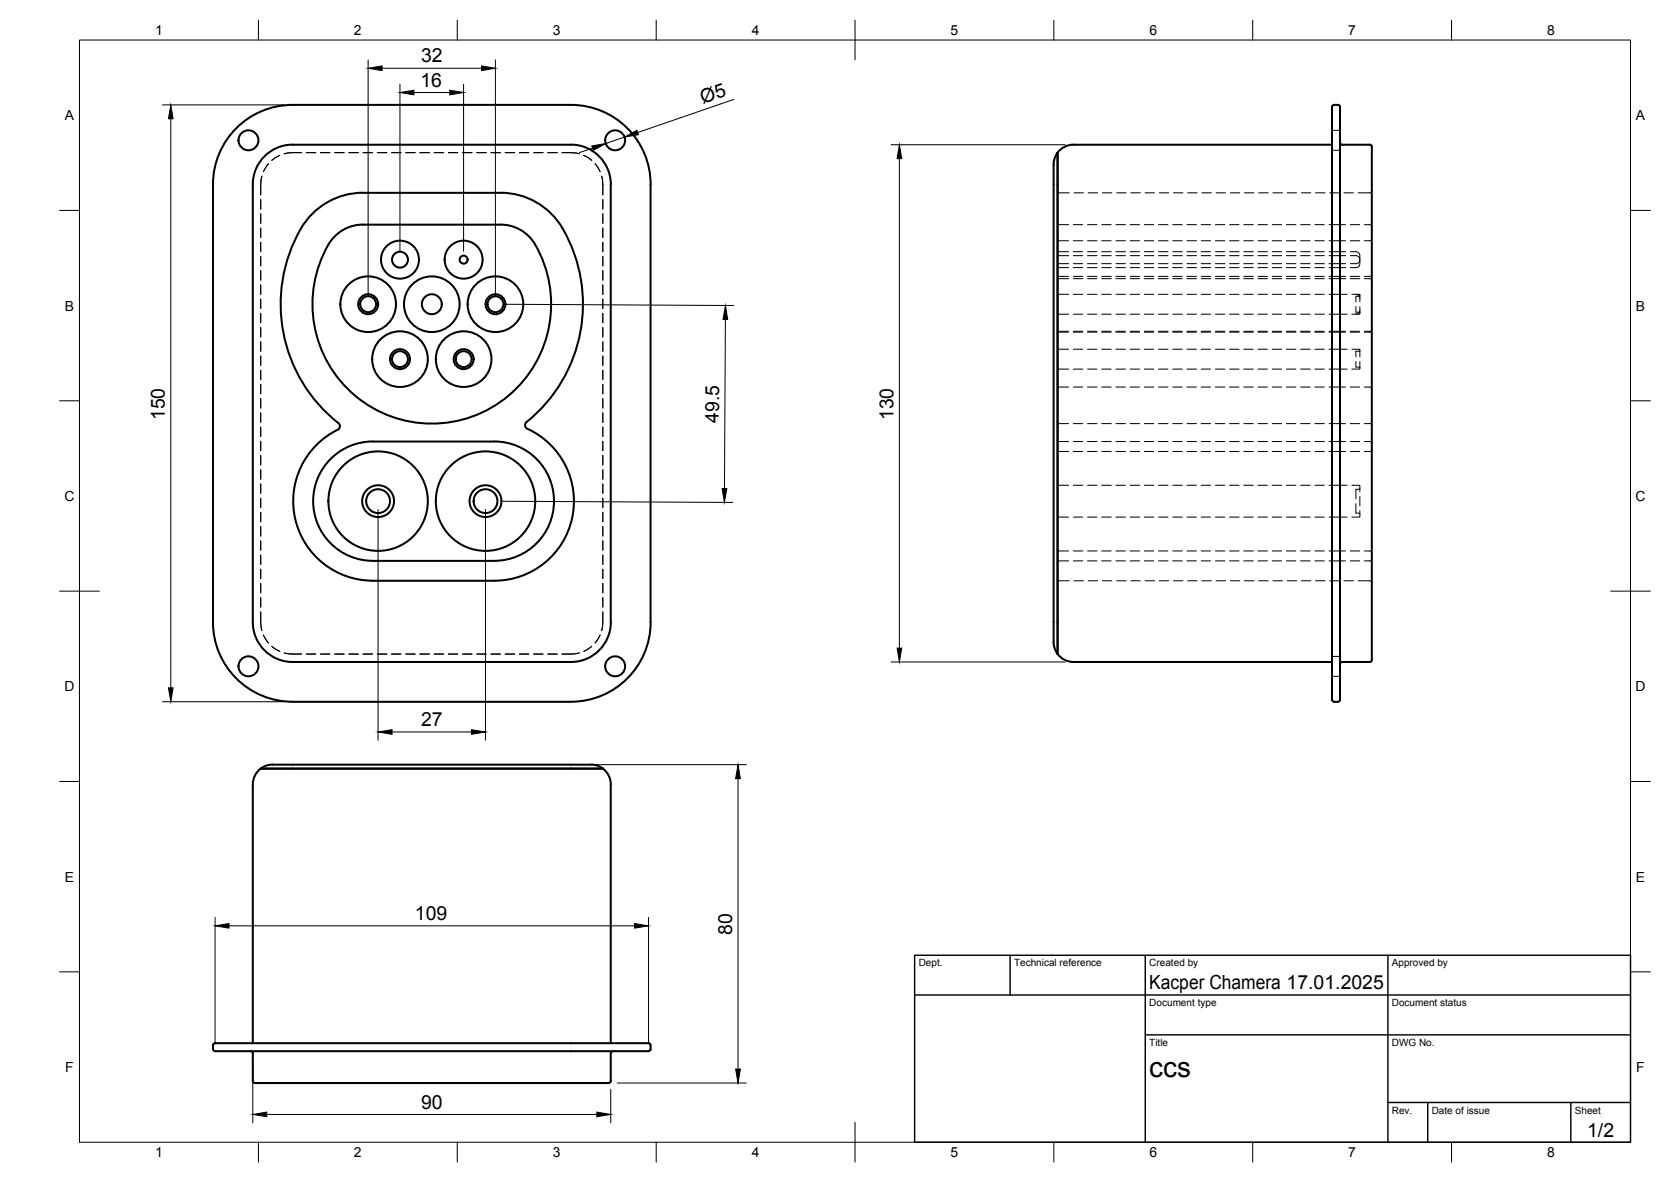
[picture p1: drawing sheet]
<svg xmlns="http://www.w3.org/2000/svg" width="420mm" height="297mm" viewBox="0 0 420 297" stroke-linecap="round" stroke-linejoin="round" font-family="sans-serif">
<!-- layer: Hidden -->
<g fill="none" stroke="#000" stroke-width=".25">
<path d="M70.3 39l-2 1.3M75.8 38.4a12.4 12.4 0 0 0-4.3 .3M77 38.4h2.4M80.6 38.4h2.4M84.2 38.4h2.3M87.7 38.4h2.4M91.3 38.4h2.4M94.9 38.4h2.4M98.4 38.4h2.4M102 38.4h2.4M105.6 38.4h2.4M109.2 38.4h2.3"/>
<path d="M112.7 38.4h2.4M116.3 38.4h2.4M119.9 38.4h2.4M123.4 38.4h2.4M127 38.4h2.4M130.6 38.4h2.4M134.2 38.4h2.3M137.7 38.4h2.4M141.3 38.4h3.1l1.2 .2M146.8 39l2 1.3M334.9 37.8h2M334.9 32.8h2"/>
<path d="M65.6 50.2v2.3M65.6 53.7v2.4M65.6 57.3v2.4M65.8 44.3a13.2 13.2 0 0 0-.2 4.7M67.5 41.2l-1.3 1.9M149.6 41.1l1.3 2M151.3 44.3a13.2 13.2 0 0 1 .3 4.7M151.6 50.2v2.3M151.6 53.7v2.4M151.6 57.3v2.4M265.9 56.5h2.8M265.9 48.5h3"/>
<path d="M269.9 56.5h2.3M270 48.5h2.4M273.5 56.5h2.3M273.6 48.5h2.4M277 56.5h2.4M277.2 48.5h2.4M280.6 56.5h2.4M280.8 48.5h2.3M284.2 56.5h2.3M284.3 48.5h2.4M287.7 56.5h2.4M287.9 48.5h2.4"/>
<path d="M291.3 56.5h2.4M291.5 48.5h2.4M294.9 56.5h2.4M295.1 48.5h2.3M298.4 56.5h2.4M298.6 48.5h2.4M302 56.5h2.4M302.2 48.5h2.4M305.6 56.5h2.4M305.8 48.5h2.3M309.2 56.5h2.4M309.4 48.5h2.3"/>
<path d="M312.7 56.5h2.4M312.9 48.5h2.4M316.3 56.5h2.4M316.5 48.5h2.4M319.9 56.5h2.4M320.1 48.5h2.4M323.4 56.5h2.4M323.6 48.5h2.4M327 56.5h2.4M327.2 48.5h2.4M330.6 56.5h2.4M330.8 48.5h2.4"/>
<path d="M334.2 56.5h4.1M334.3 48.5h2.4M337.9 48.5h2.4M339.5 56.5h2.4M343.1 56.5h1.5l.3 .4M344.9 60l-.3 .5h-1.5M344.9 47.9l-.4 .6h-3M65.6 60.9v2.4M65.6 64.5v2.3M65.6 68v2.4M65.6 71.6v2.4M65.6 75.2v2.3"/>
<path d="M65.6 78.7v2.4M151.6 60.9v2.4M151.6 64.5v2.3M151.6 68v2.4M151.6 71.6v2.4M151.6 75.2v2.3M151.6 78.7v2.4M265.9 66.3h2.8M265.9 64.2h2.8M265.9 70h2.8M265.9 60.5h2.8M265.9 69.5h2.8"/>
<path d="M265.9 67.3h2.8M265.9 63.3h2.8M265.9 79h2.8M265.9 74h2.8M269.9 66.3h2.3M269.9 64.2h2.3M269.9 70h2.3M269.9 60.5h2.3M269.9 69.5h2.3M269.9 67.3h2.3M269.9 63.3h2.3M269.9 79h2.3"/>
<path d="M269.9 74h2.3M273.5 66.3h2.3M273.5 64.2h2.3M273.5 70h2.3M273.5 60.5h2.3M273.5 69.5h2.3M273.5 67.3h2.3M273.5 63.3h2.3M273.5 79h2.3M273.5 74h2.3M277 66.3h2.4M277 64.2h2.4"/>
<path d="M277 70h2.4M277 60.5h2.4M277 69.5h2.4M277 67.3h2.4M277 63.3h2.4M277 79h2.4M277 74h2.4M280.6 66.3h2.4M280.6 64.2h2.4M280.6 70h2.4M280.6 60.5h2.4M280.6 69.5h2.4"/>
<path d="M280.6 67.3h2.4M280.6 63.3h2.4M280.6 79h2.4M280.6 74h2.4M284.2 66.3h2.3M284.2 64.2h2.3M284.2 70h2.3M284.2 60.5h2.3M284.2 69.5h2.3M284.2 67.3h2.3M284.2 63.3h2.3M284.2 79h2.3"/>
<path d="M284.2 74h2.3M287.7 66.3h2.4M287.7 64.2h2.4M287.7 70h2.4M287.7 60.5h2.4M287.7 69.5h2.4M287.7 67.3h2.4M287.7 63.3h2.4M287.7 79h2.4M287.7 74h2.4M291.3 66.3h2.4M291.3 64.2h2.4"/>
<path d="M291.3 70h2.4M291.3 60.5h2.4M291.3 69.5h2.4M291.3 67.3h2.4M291.3 63.3h2.4M291.3 79h2.4M291.3 74h2.4M294.9 66.3h2.4M294.9 64.2h2.4M294.9 70h2.4M294.9 60.5h2.4M294.9 69.5h2.4"/>
<path d="M294.9 67.3h2.4M294.9 63.3h2.4M294.9 79h2.4M294.9 74h2.4M298.4 66.3h2.4M298.4 64.2h2.4M298.4 70h2.4M298.4 60.5h2.4M298.4 69.5h2.4M298.4 67.3h2.4M298.4 63.3h2.4M298.4 79h2.4"/>
<path d="M298.4 74h2.4M302 66.3h2.4M302 64.2h2.4M302 70h2.4M302 60.5h2.4M302 69.5h2.4M302 67.3h2.4M302 63.3h2.4M302 79h2.4M302 74h2.4M305.6 66.3h2.4M305.6 64.2h2.4"/>
<path d="M305.6 70h2.4M305.6 60.5h2.4M305.6 69.5h2.4M305.6 67.3h2.4M305.6 63.3h2.4M305.6 79h2.4M305.6 74h2.4M309.2 66.3h2.4M309.2 64.2h2.4M309.2 70h2.4M309.2 60.5h2.4M309.2 69.5h2.4"/>
<path d="M309.2 67.3h2.4M309.2 63.3h2.4M309.2 79h2.4M309.2 74h2.4M312.7 66.3h2.4M312.7 64.2h2.4M312.7 70h2.4M312.7 60.5h2.4M312.7 69.5h2.4M312.7 67.3h2.4M312.7 63.3h2.4M312.7 79h2.4"/>
<path d="M312.7 74h2.4M316.3 66.3h2.4M316.3 64.2h2.4M316.3 70h2.4M316.3 60.5h2.4M316.3 69.5h2.4M316.3 67.3h2.4M316.3 63.3h2.4M316.3 79h2.4M316.3 74h2.4M319.9 66.3h2.4M319.9 64.2h2.4"/>
<path d="M319.9 70h2.4M319.9 60.5h2.4M319.9 69.5h2.4M319.9 67.3h2.4M319.9 63.3h2.4M319.9 79h2.4M319.9 74h2.4M323.4 66.3h2.4M323.4 64.2h2.4M323.4 70h2.4M323.4 60.5h2.4M323.4 69.5h2.4"/>
<path d="M323.4 67.3h2.4M323.4 63.3h2.4M323.4 79h2.4M323.4 74h2.4M327 66.3h2.4M327 64.2h2.4M327 70h2.4M327 60.5h2.4M327 69.5h2.4M327 67.3h2.4M327 63.3h2.4M327 79h2.4"/>
<path d="M327 74h2.4M330.6 66.3h2.4M330.6 64.2h2.4M330.6 70h2.4M330.6 60.5h2.4M330.6 69.5h2.4M330.6 67.3h2.4M330.6 63.3h2.4M330.6 79h2.4M330.6 74h2.4M334.2 66.3h4.1M334.2 64.2h4.1"/>
<path d="M334.2 70h4.1M334.2 60.5h4.1M334.2 69.5h4.1M334.2 67.3h4.1M334.2 63.3h4.1M334.2 79h4.5M334.2 74h4.5M339.5 70h2.4M339.5 60.5h2.4M339.5 69.5h2.4M339.5 64.2h1.4a1.01 1.01 0 0 1 1 1.1 1.01 1.01 0 0 1-1 1h-1.4M339.5 63.3h1.4a1.43 1.43 0 0 1 1 1.9 1.75 1.75 0 0 1-.8 2l-1.6 .1"/>
<path d="M339.9 74h2v1.9M340.9 74a1 1 0 0 1 1 1M340.9 77.1v1.4h.9l.1 .2M341.9 78a1 1 0 0 1-1 1M341.9 77.1v1.8l-2 .1M341.9 74.3l-.1 .2h-.9v1.4M343.1 70h1.5l.3 .5M344.9 68.9l-.3 .5-1.5 .1M65.6 82.3v2.4M65.6 85.9v2.4M65.6 89.5v2.3M65.6 93v2.4"/>
<path d="M65.6 96.6v2.4M151.6 82.3v2.4M151.6 85.9v2.4M151.6 89.5v2.3M151.6 93v2.4M151.6 96.6v2.4M265.9 92.8h2.8M265.9 87.8h2.8M265.9 83.5h2.8M265.9 97.3h2.8M265.9 83.3h2.8M269.9 92.8h2.3"/>
<path d="M269.9 87.8h2.3M269.9 83.5h2.3M269.9 97.3h2.3M269.9 83.3h2.3M273.5 92.8h2.3M273.5 87.8h2.3M273.5 83.5h2.3M273.5 97.3h2.3M273.5 83.3h2.3M277 92.8h2.4M277 87.8h2.4M277 83.5h2.4"/>
<path d="M277 97.3h2.4M277 83.3h2.4M280.6 92.8h2.4M280.6 87.8h2.4M280.6 83.5h2.4M280.6 97.3h2.4M280.6 83.3h2.4M284.2 92.8h2.3M284.2 87.8h2.3M284.2 83.5h2.3M284.2 97.3h2.3M284.2 83.3h2.3"/>
<path d="M287.7 92.8h2.4M287.7 87.8h2.4M287.7 83.5h2.4M287.7 97.3h2.4M287.7 83.3h2.4M291.3 92.8h2.4M291.3 87.8h2.4M291.3 83.5h2.4M291.3 97.3h2.4M291.3 83.3h2.4M294.9 92.8h2.4M294.9 87.8h2.4"/>
<path d="M294.9 83.5h2.4M294.9 97.3h2.4M294.9 83.3h2.4M298.4 92.8h2.4M298.4 87.8h2.4M298.4 83.5h2.4M298.4 97.3h2.4M298.4 83.3h2.4M302 92.8h2.4M302 87.8h2.4M302 83.5h2.4M302 97.3h2.4"/>
<path d="M302 83.3h2.4M305.6 92.8h2.4M305.6 87.8h2.4M305.6 83.5h2.4M305.6 97.3h2.4M305.6 83.3h2.4M309.2 92.8h2.4M309.2 87.8h2.4M309.2 83.5h2.4M309.2 97.3h2.4M309.2 83.3h2.4M312.7 92.8h2.4"/>
<path d="M312.7 87.8h2.4M312.7 83.5h2.4M312.7 97.3h2.4M312.7 83.3h2.4M316.3 92.8h2.4M316.3 87.8h2.4M316.3 83.5h2.4M316.3 97.3h2.4M316.3 83.3h2.4M319.9 92.8h2.4M319.9 87.8h2.4M319.9 83.5h2.4"/>
<path d="M319.9 97.3h2.4M319.9 83.3h2.4M323.4 92.8h2.4M323.4 87.8h2.4M323.4 83.5h2.4M323.4 97.3h2.4M323.4 83.3h2.4M327 92.8h2.4M327 87.8h2.4M327 83.5h2.4M327 97.3h2.4M327 83.3h2.4"/>
<path d="M330.6 92.8h2.4M330.6 87.8h2.4M330.6 83.5h2.4M330.6 97.3h2.4M330.6 83.3h2.4M334.2 92.8h4.5M334.2 87.8h4.5M334.2 83.5h4.1M334.2 97.3h4.1M334.2 83.3h4.1M339.5 83.5h2.4M339.5 97.3h2.4"/>
<path d="M339.5 83.3h2.4M339.9 87.8h2v1.9M340.9 90.9v1.4h.9l.1 .2M341.9 90.9v1.8l-2 .1M341.9 88.1l-.1 .2h-.9v1.4M343.1 83.5h1.5l.3 .5M343.1 97.3h1.5l.3 .5M344.9 82.7l-.3 .5-1.5 .1M65.6 100.2v2.4M65.6 103.7v2.4M65.6 107.3v2.4M65.6 110.9v2.4"/>
<path d="M65.6 114.5v2.3M65.6 118v2.4M151.6 100.2v2.4M151.6 103.7v2.4M151.6 107.3v2.4M151.6 110.9v2.4M151.6 114.5v2.3M151.6 118v2.4M265.9 106.5h2.8M265.9 111h2.8M265.9 113.5h2.8M269.9 106.5h2.3"/>
<path d="M269.9 111h2.3M269.9 113.5h2.3M273.5 106.5h2.3M273.5 111h2.3M273.5 113.5h2.3M277 106.5h2.4M277 111h2.4M277 113.5h2.4M280.6 106.5h2.4M280.6 111h2.4M280.6 113.5h2.4M284.2 106.5h2.3"/>
<path d="M284.2 111h2.3M284.2 113.5h2.3M287.7 106.5h2.4M287.7 111h2.4M287.7 113.5h2.4M291.3 106.5h2.4M291.3 111h2.4M291.3 113.5h2.4M294.9 106.5h2.4M294.9 111h2.4M294.9 113.5h2.4M298.4 106.5h2.4"/>
<path d="M298.4 111h2.4M298.4 113.5h2.4M302 106.5h2.4M302 111h2.4M302 113.5h2.4M305.6 106.5h2.4M305.6 111h2.4M305.6 113.5h2.4M309.2 106.5h2.4M309.2 111h2.4M309.2 113.5h2.4M312.7 106.5h2.4"/>
<path d="M312.7 111h2.4M312.7 113.5h2.4M316.3 106.5h2.4M316.3 111h2.4M316.3 113.5h2.4M319.9 106.5h2.4M319.9 111h2.4M319.9 113.5h2.4M323.4 106.5h2.4M323.4 111h2.4M323.4 113.5h2.4M327 106.5h2.4"/>
<path d="M327 111h2.4M327 113.5h2.4M330.6 106.5h2.4M330.6 111h2.4M330.6 113.5h2.4M334.2 106.5h4.1M334.2 111h4.1M334.2 113.5h4.1M339.5 106.5h2.4M339.5 111h2.4M339.5 113.5h2.4M343.1 111h1.5l.3 .4"/>
<path d="M344.9 106l-.3 .4-1.5 .1M344.9 113l-.4 .5h-1.4M65.6 121.6v2.4M65.6 125.2v2.4M65.6 128.7v2.4M65.6 132.3v2.4M65.6 135.9v2.4M65.6 139.5v2.3M151.6 121.6v2.4M151.6 125.2v2.4M151.6 128.7v2.4M151.6 132.3v2.4"/>
<path d="M151.6 135.9v2.4M151.6 139.5v2.3M265.9 138.5h2.8M265.9 129.9h2.8M265.9 121.9h2.8M269.9 138.5h2.3M269.9 129.9h2.3M269.9 121.9h2.3M273.5 138.5h2.3M273.5 129.9h2.3M273.5 121.9h2.3M277 138.5h2.4"/>
<path d="M277 129.9h2.4M277 121.9h2.4M280.6 138.5h2.4M280.6 129.9h2.4M280.6 121.9h2.4M284.2 138.5h2.3M284.2 129.9h2.3M284.2 121.9h2.3M287.7 138.5h2.4M287.7 129.9h2.4M287.7 121.9h2.4M291.3 138.5h2.4"/>
<path d="M291.3 129.9h2.4M291.3 121.9h2.4M294.9 138.5h2.4M294.9 129.9h2.4M294.9 121.9h2.4M298.4 138.5h2.4M298.4 129.9h2.4M298.4 121.9h2.4M302 138.5h2.4M302 129.9h2.4M302 121.9h2.4M305.6 138.5h2.4"/>
<path d="M305.6 129.9h2.4M305.6 121.9h2.4M309.2 138.5h2.4M309.2 129.9h2.4M309.2 121.9h2.4M312.7 138.5h2.4M312.7 129.9h2.4M312.7 121.9h2.4M316.3 138.5h2.4M316.3 129.9h2.4M316.3 121.9h2.4M319.9 138.5h2.4"/>
<path d="M319.9 129.9h2.4M319.9 121.9h2.4M323.4 138.5h2.4M323.4 129.9h2.4M323.4 121.9h2.4M327 138.5h2.4M327 129.9h2.4M327 121.9h2.4M330.6 138.5h2.4M330.6 129.9h2.4M330.6 121.9h2.4M334.2 138.5h4.1"/>
<path d="M334.2 129.9h4.5M334.2 121.9h4.5M339.5 138.5h2.4M339.9 121.9l2 .1v1.6M340.9 126.6v2.4h.9l.1 .2M341.9 128.3v1.6h-2M341.9 124.8v2.4M341.9 122.8l-.1 .2h-.9v2.4M343.1 138.5h1.5l.3 .5M65.6 153.8a13.2 13.2 0 0 0 .2 4.7M65.6 143v2.4M65.6 146.6v2.4"/>
<path d="M65.6 150.2v2.4M66.2 159.6l1.3 2M150.9 159.6l-1.3 2M151.6 153.8a13.2 13.2 0 0 1-.3 4.7 13.2 13.2 0 0 0 .3-4.7zM151.6 143v2.4M151.6 146.6v2.4M151.6 150.2v2.4M265.9 141h2.8M265.9 146h3M269.9 141h2.3M270 146h2.4M273.5 141h2.3"/>
<path d="M273.6 146h2.4M277 141h2.4M277.2 146h2.4M280.6 141h2.4M280.8 146h2.3M284.2 141h2.3M284.3 146h2.4M287.7 141h2.4M287.9 146h2.4M291.3 141h2.4M291.5 146h2.4M294.9 141h2.4"/>
<path d="M295.1 146h2.3M298.4 141h2.4M298.6 146h2.4M302 141h2.4M302.2 146h2.4M305.6 141h2.4M305.8 146h2.3M309.2 141h2.4M309.4 146h2.3M312.7 141h2.4M312.9 146h2.4M316.3 141h2.4"/>
<path d="M316.5 146h2.4M319.9 141h2.4M320.1 146h2.4M323.4 141h2.4M323.6 146h2.4M327 141h2.4M327.2 146h2.4M330.6 141h2.4M330.8 146h2.4M334.2 141h4.1M334.3 146h2.4M337.9 146h2.4"/>
<path d="M339.5 141h2.4M341.5 146h2.9l.4 .1 .1 .4M344.9 140.5l-.3 .4-1.5 .1M68.3 162.4l2.1 1.3M71.5 164.1l1.3 .2 3 .1-3-.1zM77 164.4h2.4M80.6 164.4h2.4M84.2 164.4h2.3M87.7 164.4h2.4M91.3 164.4h2.4M94.9 164.4h2.4M98.4 164.4h2.4"/>
<path d="M102 164.4h2.4M105.6 164.4h2.4M109.2 164.4h2.3M112.7 164.4h2.4M116.3 164.4h2.4M119.9 164.4h2.4M123.4 164.4h2.4M127 164.4h2.4M130.6 164.4h2.4M134.2 164.4h2.3M137.7 164.4h2.4M141.3 164.4a12.4 12.4 0 0 0 4.4-.3 12.4 12.4 0 0 1-4.4 .3z"/>
<path d="M148.8 162.4l-2 1.3M334.9 170h2M334.9 165h2"/>
</g>
<!-- layer: Visible -->
<g fill="none" stroke="#000" stroke-width=".51">
<path d="M73.6 36.4h70M73.6 36.4a10 10 0 0 0-10 10M143.6 36.4a10 10 0 0 1 10 10M265.9 38.4v126M265.9 38.4a9 9 0 0 0-1 5.5v112.5a21.6 21.6 0 0 0 .5 7l.5 1M269.9 36.4h65M269.9 36.4l-1.3 .1-1.2 .5-1.5 1.4M337 35.9v.2l.4 .3M337.4 36.4h7M344.4 36.4a1.18 1.18 0 0 1 .5 1.5v127a1.13 1.13 0 0 1-.5 1.5h-7l-.4 .2v.3M53.6 46.4v110M53.6 46.4a20 20 0 0 1 20-20h70a20 20 0 0 1 20 20"/>
<path d="M63.6 46.4v110M153.6 46.4v110M163.6 46.4v110M82.6 61.4a9.9 9.9 0 0 1 8.6-4.9l34.7-.1a10 10 0 0 1 8.7 5M134.6 61.4a30 30 0 0 1-26 45.1 30 30 0 0 1-26-45.1M83.1 115.3a14.8 14.8 0 0 1 10.6-4.3l30.6-.1a15 15 0 0 1 15 15 15 15 0 0 1-15 15h-30.6a15 15 0 0 1-13.8-9.2 15 15 0 0 1 3.2-16.4zM85.1 106.3a37.8 37.8 0 0 1-7.9-51.1 18 18 0 0 1 14.1-6.8l34.6 .1a18.2 18.2 0 0 1 16.7 11.1 38.3 38.3 0 0 1-10.5 46.9v.7l.5 .6M85.1 106.3a1 1 0 0 1-.2 1.7 20 20 0 0 0-10.7 22.5 20 20 0 0 0 19.5 15.4M132.6 107.7a20 20 0 0 1 11.3 22.5 20 20 0 0 1-19.6 15.7M53.6 156.4a20 20 0 0 0 20 19.9M93.7 146h30.6M153.6 156.4a10 10 0 0 1-10 10h-70a10 10 0 0 1-10-10"/>
<path d="M163.6 156.4a20 20 0 0 1-20 19.9M73.6 176.4h70M265.9 164.4l1.5 1.3 1.2 .5 1.3 .2h65M334.9 175.9v-147.6a2.41 2.41 0 0 1 .3-1.9h1.2a1.2 1.2 0 0 1 .5 1.5v148M334.9 175.8l.1 .3 .4 .2M335.4 176.4h1M336.9 175.8l-.2 .5h-.3M65.6 193.2h78zM143.6 193.2h8M148.6 192.2h-78.1a6.2 6.2 0 0 0-6.3 2.4l-.5 1.2-.1 1.3v65.1M148.6 192.1a5 5 0 0 1 5 5v65.1M53.6 262.7v.9a1.15 1.15 0 0 0 1.5 .6h106.5a2.41 2.41 0 0 0 1.9-.3l.1-1.2"/>
<path d="M53.6 262.7a1.17 1.17 0 0 1 1.5-.5h106.9a1.21 1.21 0 0 1 1.6 .5M63.1 264.2h.2l.3 .5M63.6 271.6l.2 .5h.3M63.6 264.7v7M64.1 272.2h89M153.6 264.7v7M153.6 271.6l-.1 .3-.4 .2M154.1 264.2l-.4 .2-.1 .3"/>
<circle cx="62.5" cy="35.3" r="2.51"/>
<circle cx="154.7" cy="35.3" r="2.51"/>
<circle cx="92.6" cy="76.5" r="2.51"/>
<circle cx="92.6" cy="76.5" r="2"/>
<circle cx="92.6" cy="76.5" r="7"/>
<circle cx="100.6" cy="65.3" r="2"/>
<circle cx="100.6" cy="65.3" r="4.8"/>
<circle cx="108.6" cy="76.5" r="2.51"/>
<circle cx="108.6" cy="76.5" r="7"/>
<circle cx="116.6" cy="65.3" r="1.01"/>
<circle cx="116.6" cy="65.3" r="4.8"/>
<circle cx="124.6" cy="76.5" r="2.51"/>
<circle cx="124.6" cy="76.5" r="2"/>
<circle cx="124.6" cy="76.5" r="7"/>
<circle cx="100.6" cy="90.3" r="2.51"/>
<circle cx="100.6" cy="90.3" r="2"/>
<circle cx="100.6" cy="90.3" r="7"/>
<circle cx="116.6" cy="90.3" r="2.51"/>
<circle cx="116.6" cy="90.3" r="2"/>
<circle cx="116.6" cy="90.3" r="7"/>
<circle cx="95.1" cy="125.9" r="3"/>
<circle cx="95.1" cy="125.9" r="12.5"/>
<circle cx="95.1" cy="125.9" r="4"/>
<circle cx="122.1" cy="125.9" r="3"/>
<circle cx="122.1" cy="125.9" r="12.5"/>
<circle cx="122.1" cy="125.9" r="4"/>
<circle cx="62.5" cy="167.4" r="2.51"/>
<circle cx="154.7" cy="167.4" r="2.51"/>
</g>
<!-- layer: BORDER -->
<g fill="none" stroke="#000" stroke-width=".25">
<path d="M20 10.1h390v276.9h-390zM65 5.1v5M115 5.1v5M165 5.1v5M215 5.1v10M265 5.1v5M315 5.1v5M365 5.1v5M15 52.9h5M410 52.9h5M15 100.7h5M410 100.7h5"/>
<path d="M15 148.6h10M405 148.6h10M15 196.4h5M410 196.4h5M15 244.2h5M410 244.2h5M65 287v5M115 287v5M165 287v5M215 282.1v9.9M265 287v5M315 287v5"/>
<path d="M365 287v5"/>
</g>
<!-- layer: TITLEBLOCK -->
<path d="M230 240.1h180v46.9h-180zM230 250h180M254 240.1v9.9M288 240.1v46.9M349 240.1v46.9M288 260.1h122M349 277.1h61M359 277.1v9.9M395 277.1v9.9" fill="none" stroke="#000" stroke-width=".36"/>
<!-- layer: FD_Dimensions -->
<g fill="none" stroke="#000" stroke-width=".25">
<path d="M92.6 15.1v59.2M96.1 17.2h25M124.6 15.1v59.2M40.9 26.4h30.6M42.9 29.9v143M100.6 21.2v41.9M104.1 23.2h9M116.6 21.2v41.9M149 37.2l-3.3 1.2M157 34.4l-4.7 1.7M184.6 25l-24.3 8.3M224 36.4h43.8"/>
<path d="M226.1 39.9v123M126.7 76.5l57.8 .3M182.4 80.3l-.2 42.5M95.1 128v58M122.1 128v58M126.4 126l57.8 .3M40.9 176.3h30.6M224 166.4h43.8M98.6 183.9h20M145.7 192.2h42M185.6 195.7v73M54.1 230.6v31.5"/>
<path d="M57.6 232.7h102M163.1 230.6v31.5M63.6 266.8v15.4M153.6 273.8v8.4M155.2 272.2h32.5M67.1 280.1h83"/>
</g>
<g fill="#000" stroke="#000" stroke-width=".25">
<path d="M92.6 17.2l3.5-.6v1.1zM121.1 16.6l3.5 .6-3.5 .5zM42.9 26.4l.6 3.5h-1.1zM100.6 23.2l3.5-.5v1.1zM113.1 22.7l3.5 .5-3.5 .6zM148.8 36.7l3.5-.6-3.1 1.7zM157 34.4l3.1-1.6 .4 1.1zM226.1 36.4l.6 3.5h-1.1zM182.4 76.8l.6 3.5h-1.2zM181.6 122.8h1.2l-.7 3.5zM42.4 172.9h1.1l-.6 3.4zM225.6 162.9h1.1l-.6 3.5z"/>
<path d="M95.1 183.9l3.5-.5v1.1zM118.6 183.4l3.5 .5-3.5 .6zM185.6 192.2l.6 3.5h-1.2zM54.1 232.7l3.5-.6v1.1zM159.6 232.1l3.5 .6-3.5 .5zM63.6 280.1l3.5-.6v1.1zM150.1 279.5l3.5 .6-3.5 .5zM185 268.7h1.2l-.6 3.5z"/>
</g>
<text font-size="7" x="289" y="270.6">ccs</text>
<g font-size="4.9">
<text x="105.9" y="15.7">32</text>
<text x="105.7" y="21.8">16</text>
<text x="176.8" y="26" transform="rotate(-19 176.8 26)">Ø5</text>
<text x="41.5" y="105.6" transform="rotate(-90 41.5 105.6)">150</text>
<text x="180.8" y="106.2" transform="rotate(-90 180.8 106.2)">49.5</text>
<text x="224.7" y="105.6" transform="rotate(-90 224.7 105.6)">130</text>
<text x="105.9" y="182.5">27</text>
<text x="104.3" y="231.2">109</text>
<text x="184.1" y="234.9" transform="rotate(-90 184.1 234.9)">80</text>
<text x="289" y="248.5">Kacper Chamera 17.01.2025</text>
<text x="105.9" y="278.6">90</text>
<text x="399.1" y="285.7">1/2</text>
</g>
<g font-size="3.5">
<text x="39" y="8.8">1</text>
<text x="89" y="8.8">2</text>
<text x="139" y="8.8">3</text>
<text x="189" y="8.8">4</text>
<text x="239" y="8.8">5</text>
<text x="289" y="8.8">6</text>
<text x="339" y="8.8">7</text>
<text x="389" y="8.8">8</text>
<text x="16.3" y="30.2">A</text>
<text x="411.3" y="30.2">A</text>
<text x="16.3" y="78">B</text>
<text x="411.3" y="78">B</text>
<text x="16.2" y="125.9">C</text>
<text x="411.2" y="125.9">C</text>
<text x="16.2" y="173.7">D</text>
<text x="411.2" y="173.7">D</text>
<text x="16.3" y="221.6">E</text>
<text x="411.3" y="221.6">E</text>
<text x="16.4" y="269.4">F</text>
<text x="411.4" y="269.4">F</text>
<text x="39" y="290.8">1</text>
<text x="89" y="290.8">2</text>
<text x="139" y="290.8">3</text>
<text x="189" y="290.8">4</text>
<text x="239" y="290.8">5</text>
<text x="289" y="290.8">6</text>
<text x="339" y="290.8">7</text>
<text x="389" y="290.8">8</text>
</g>
<g font-size="2.5">
<text x="231" y="242.9">Dept.</text>
<text x="255" y="242.9">Technical reference</text>
<text x="289" y="242.9">Created by</text>
<text x="350" y="242.9">Approved by</text>
<text x="289" y="252.8">Document type</text>
<text x="350" y="252.8">Document status</text>
<text x="289" y="262.9">Title</text>
<text x="350" y="262.9">DWG No.</text>
<text x="350" y="279.9">Rev.</text>
<text x="360" y="279.9">Date of issue</text>
<text x="396" y="279.9">Sheet</text>
</g>
</svg>
